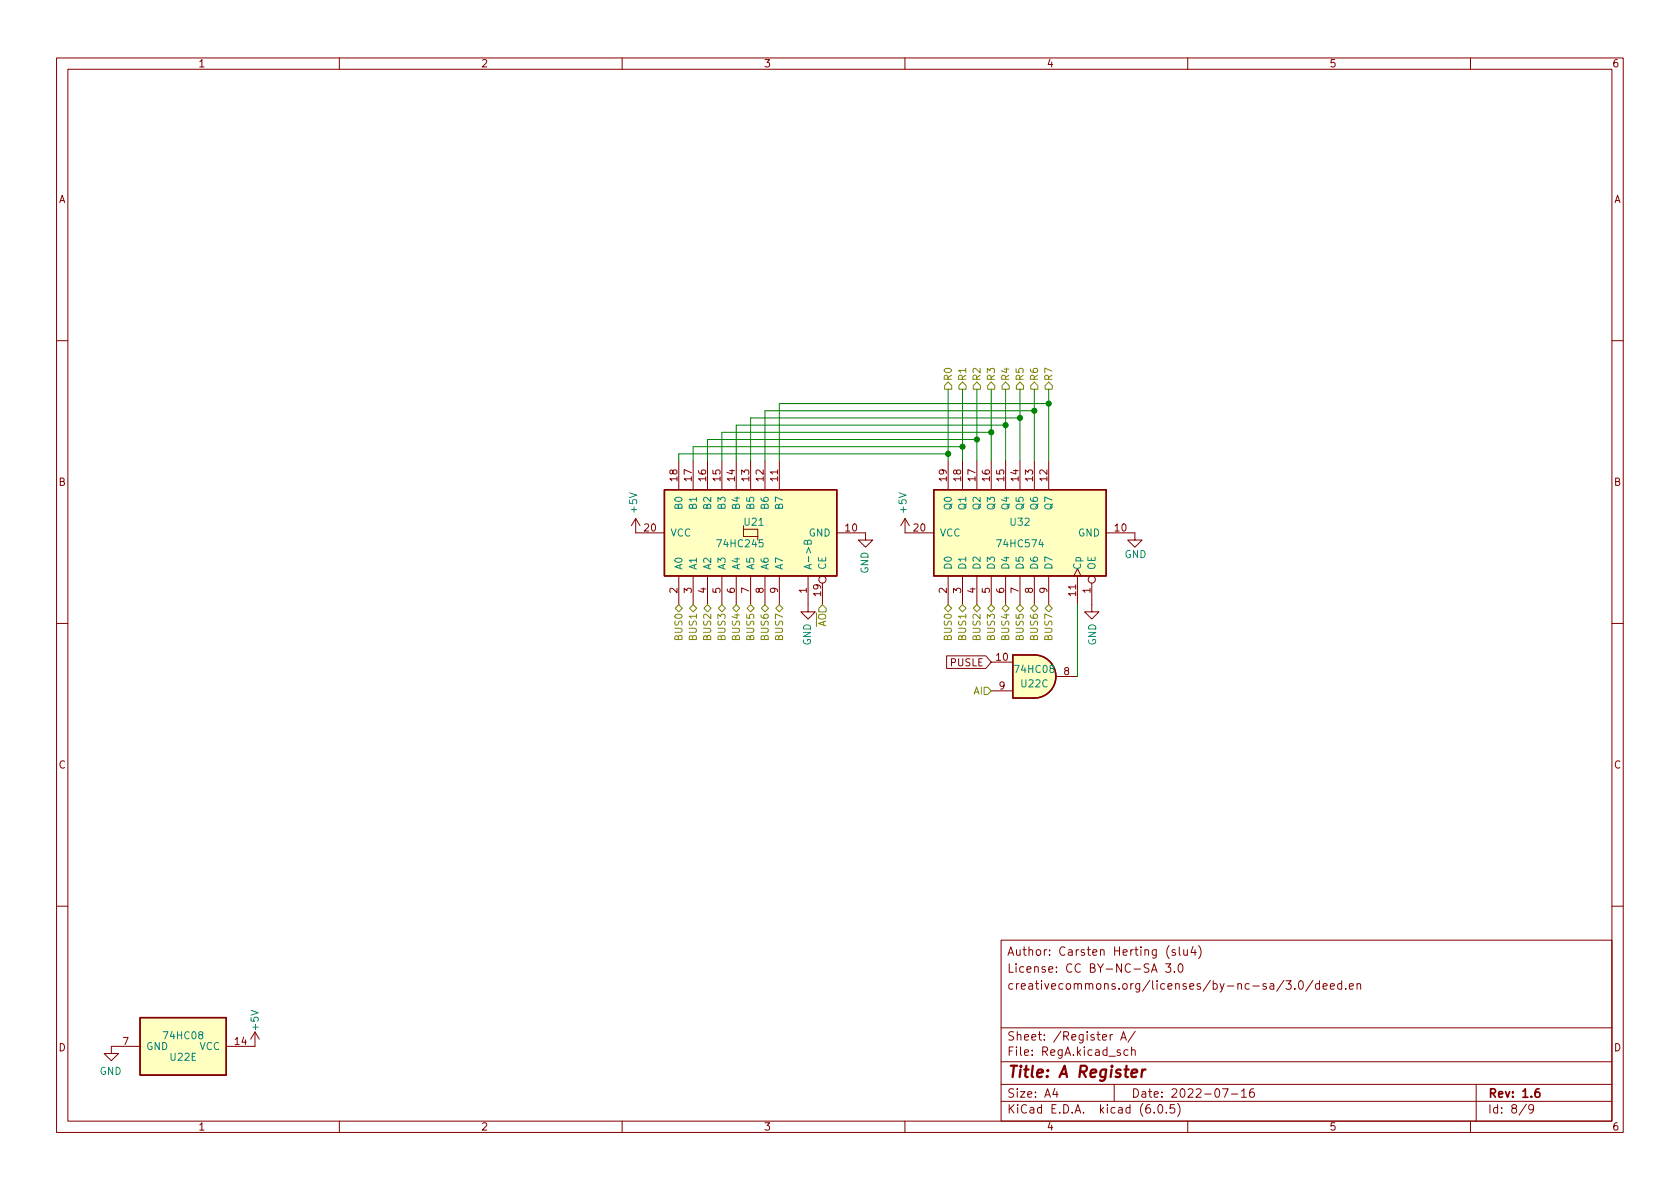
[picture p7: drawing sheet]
<svg xmlns="http://www.w3.org/2000/svg" width="297mm" height="210mm" viewBox="0 0 297 210" stroke-linecap="round" stroke-linejoin="round" font-family="sans-serif">
<g fill="none" stroke="#840000" stroke-width=".18">
<path d="M10 10.2h277v190.1h-277zM12 12.2h273v186.1h-273zM60 10.2v2M110 10.2v2M160 10.2v2M210 10.2v2M260 10.2v2M10 60.2h2M285 60.2h2M112.4 91.7v2.5h5.1M112.4 91.7l.8 1.3M112.4 91.7l-.8 1.3"/>
<path d="M120 81.5v5.1M122.6 81.5v5.1M125.1 81.5v5.1M127.6 81.5v5.1M130.2 81.5v5.1M131.4 93.6v1.3h2.6M131.4 93v.6h2.6v1.9M132.7 81.5v5.1M135.3 81.5v5.1M137.8 81.5v5.1M148 94.2h5v1.3h-1.2l1.2 1.3 1.3-1.3h-1.3M160 91.7v2.5h5.1"/>
<path d="M160 91.7l.8 1.3M160 91.7l-.7 1.3M167.6 81.5v5.1M170.2 81.5v5.1M172.7 81.5v5.1M175.3 81.5v5.1M177.8 81.5v5.1M180.3 81.5v5.1M182.9 81.5v5.1M185.4 81.5v5.1M195.6 94.2h5.1v1.3h-1.3l1.3 1.3 1.2-1.3h-1.2M10 110.2h2"/>
<path d="M120 101.8v5.1M122.6 101.8v5.1M125.1 101.8v5.1M127.6 101.8v5.1M130.2 101.8v5.1M132.7 101.8v5.1M135.3 101.8v5.1M137.8 101.8v5.1M142.9 101.8v6.4h-1.3l1.3 1.3 1.2-1.3h-1.2M145.4 103.1v3.8M167.4 116h6.9l1 1.1-1 1.1h-6.9zM167.6 101.8v5.1"/>
<path d="M170.2 101.8v5.1M172.7 101.8v5.1M175.3 117.1h3.8M175.3 101.8v5.1M177.8 101.8v5.1M180.3 101.8v5.1M182.9 101.8v5.1M185.4 101.8v5.1M186.7 119.6h3.8M189.9 101.8l.6-1.2 .6 1.2M190.5 101.8v5.1M193 103.1v5.1h1.3l-1.3 1.3-1.2-1.3h1.2"/>
<path d="M285 110.2h2M175.3 122.2h3.8M10 160.2h2M177 166.3h108v32h-108zM203.6 171.9l.5-1.5 .5 1.5M203.7 171.5h.7M206.1 170.4h.9l-.5 .6 .4 .1v.7l-.2 .1h-.4l-.2-.1M206.7 167.2a1.72 1.72 0 0 0 0 2.3M207.6 171.8v.1M207.8 168l-.4-.1-.2 .2 .1 .3 .5 .1v.4h-.6M208.5 170.5l.1-.1a.81 .81 0 0 1 .6 .7 .81 .81 0 0 1-.3 .8h-.1a.81 .81 0 0 1-.6-.6 .81 .81 0 0 1 .3-.8zM208.5 167.4v1.3l.2 .2"/>
<path d="M209.3 167.9l.1 1h.3l.2-.1M209.9 167.9v1M210.9 167.4l-.3 1h.9M211.3 167.9v1M211.9 167.2a1.72 1.72 0 0 1 0 2.3M227 173.4l-1.3 1.9M227.4 173.4h.9l-.5 .6 .4 .1v.7l-.2 .1h-.4l-.2-.1M228.9 174.8v.1M229.7 173.6l.2-.2a.81 .81 0 0 1 .6 .7 .81 .81 0 0 1-.3 .8h-.1a.81 .81 0 0 1-.4-1.3zM232.1 173.4l-1.2 1.9M233.3 174l-.4-.1-.3 .3v.4l.1 .3h.6M233.3 173.4v1.5"/>
<path d="M233.9 174.4l.7-.1v-.3l-.5-.1-.2 .2 .1 .8h.6M235.2 174.4l.7-.1v-.3l-.5-.1-.2 .2 .1 .8h.6M237.2 174l-.4-.1-.3 .3v.4l.1 .3h.6M237.2 173.4v1.5M237.9 174.8v.1M238.6 174.4l.7-.1-.1-.3-.4-.1-.2 .2v.8h.6M239.9 174.1l.2-.2 .4 .1 .1 .9M239.9 173.9v1M285 160.2h2M24.8 185h-5.1v1.3h-1.3l1.3 1.3 1.3-1.3h-1.3M45.1 182.5v2.5h-5.1M45.1 182.5l.7 1.3"/>
<path d="M45.1 182.5l-.8 1.3M60 198.3v2M110 198.3v2M160 198.3v2M177 194.8h108M177 191.8h108M177 187.8h108M177 181.8h108M186.5 192.5l-.4 1h1M186.9 193v1M196.7 182.9l-.3 .1-.1 .2M197 191.8v3"/>
<path d="M198.1 183.9l.5-1.5 .5 1.5M198.3 183.5h.7M199.4 185.7l-.4-.1-.3 .3v.4l.2 .3h.5M200.1 185.8l.2-.2 .3 .1 .1 .9M200.1 185.1v1.5M200.7 182.4l-1.3 1.9M204.1 196.7v.1M204.9 195.4l.2-.1a.81 .81 0 0 1 .6 .7 .81 .81 0 0 1-.3 .8h-.2a.81 .81 0 0 1-.6-.6 .81 .81 0 0 1 .3-.8zM206.2 196.7v.1M207.6 195.3h-.7v.7l.2-.1 .5 .1 .1 .2-.1 .5-.2 .1-.5-.1M208.2 195.1a1.72 1.72 0 0 1 0 2.3M210 198.3v2"/>
<path d="M216.1 192.5h1l-.6 1.5M217.7 193.5h1.2M219.5 193l.4-.5v1.5M219.5 194h.9M221.6 192.5a.59 .59 0 0 0-.7 .7v.5l.2 .3h.4l.2-.1 .1-.5-.2-.2-.4-.1-.3 .3M260 198.3v2M261 191.8v6.5M269.9 195.3l-1.3 1.9M271.2 196l-.3 .3h-.3l-.3-.3 .1-.6 .5-.1 .2 .2a.99 .99 0 0 1-.4 1.3h-.3"/>
<circle cx="145.4" cy="102.5" r=".63"/>
<circle cx="193" cy="102.5" r=".63"/>
</g>
<path d="M272.1 192.5a.59 .59 0 0 0-.7 .7v.5l.2 .3h.4l.2-.1 .1-.5-.2-.2-.4-.1-.3 .3" fill="none" stroke="#840000" stroke-width=".3"/>
<path d="M200.1 189.8l.9-.2v-.4l-.2-.1-.6 .1-.2 1 .3 .3 .6-.1M202 189.1l-.2 1.4M202.5 189.1l-.4 .1-.2 .3" fill="none" stroke="#840000" stroke-width=".4"/>
<g fill="#ffffc2" stroke="#ffffc2" stroke-width=".18">
<path d="M24.8 180h15.2v10.1h-15.2z"/>
<path d="M117.5 86.6h30.5v15.2h-30.5z"/>
<path d="M182.9 115.8a3.8 3.8 0 0 1 3.8 3.8 3.8 3.8 0 0 1-3.8 3.8z"/>
<path d="M179.1 115.8h3.8v7.6h-3.8z"/>
<path d="M165.1 86.6h30.5v15.2h-30.5z"/>
</g>
<path d="M117.5 86.6h30.5v15.2h-30.5zM165.1 86.6h30.5v15.2h-30.5zM179.1 115.8h3.8a3.8 3.8 0 0 1 3.8 3.8 3.8 3.8 0 0 1-3.8 3.8h-3.8zM24.8 180h15.2v10.1h-15.2z" fill="none" stroke="#840000" stroke-width=".25"/>
<path d="M142.8 95.8l.2-.3 .3 .1 .1 .1v.5h-1.2l.1-.6h.2l.2 .1 .1 .5" fill="none" stroke="#008484" stroke-width=".18"/>
<g fill="none" stroke="#848400" stroke-width=".18">
<path d="M167.6 67.6l.7 .6v.6h-1.3v-.6zM169.5 68.2l.7-.6 .6 .6v.6h-1.3zM172.1 68.2l.6-.6 .7 .6v.6h-1.3zM175.3 67.6l.6 .6v.6h-1.3v-.6zM177.8 67.6l.6 .6v.6h-1.2v-.6zM180.3 67.6l.7 .6v.6h-1.3v-.6zM182.9 67.6l.6 .6v.6h-1.3v-.6zM185.4 67.6l.7 .6v.6h-1.3v-.6zM119.4 107.6l.6-.7 .6 .7-.6 .6zM121.9 107.6l.7-.7 .6 .7-.6 .6zM124.5 107.6l.6-.7 .6 .7-.6 .6zM127 107.6l.6-.7 .7 .7-.7 .6z"/>
<path d="M129.5 107.6l.7-.7 .6 .7-.6 .6zM132.1 107.6l.6-.7 .6 .7-.6 .6zM134.6 107.6l.7-.7 .6 .7-.6 .6zM137.2 107.6l.6-.7 .6 .7-.6 .6zM145.4 106.9l.6 .7v.6h-1.2v-.6zM167 107.6l.6-.7 .7 .7-.7 .6zM169.5 107.6l.7-.7 .6 .7-.6 .6zM172.1 107.6l.6-.7 .7 .7-.7 .6zM174.6 107.6l.7-.7 .6 .7-.6 .6zM177.2 107.6l.6-.7 .6 .7-.6 .6zM179.7 107.6l.6-.7 .7 .7-.7 .6zM182.2 107.6l.7-.7 .6 .7-.6 .6z"/>
<path d="M184.8 107.6l.6-.7 .7 .7-.7 .6zM174 121.5h.6l.7 .7-.7 .6h-.6z"/>
</g>
<g fill="none" stroke="#008400" stroke-width=".18">
<path d="M167.6 68.8v12.7M170.2 68.8v12.7M170.2 79h-47.6v2.5M172.7 68.8v12.7M172.7 77.7h-47.6v3.8M175.3 68.8v12.7M175.3 76.4h-47.7v5.1M177.8 75.2h-47.6v6.3M177.8 68.8v12.7M180.3 73.9h-47.6v7.6M180.3 68.8v12.7M182.9 68.8v12.7"/>
<path d="M182.9 72.6h-47.6v8.9M185.4 68.8v12.7M185.4 71.4h-47.6v10.1M167.6 80.3h-47.6v1.2M190.5 106.9v12.7"/>
</g>
<g fill="#008400" stroke="#008400" stroke-width=".18">
<circle cx="172.7" cy="77.7" r=".46"/>
<circle cx="175.3" cy="76.4" r=".46"/>
<circle cx="170.2" cy="79" r=".46"/>
<circle cx="167.6" cy="80.3" r=".46"/>
<circle cx="185.4" cy="71.4" r=".46"/>
<circle cx="180.3" cy="73.9" r=".46"/>
<circle cx="182.9" cy="72.6" r=".46"/>
<circle cx="177.8" cy="75.2" r=".46"/>
</g>
<text font-size="2.8" fill="#840000" x="178" y="190.6">Title: A Register</text>
<g font-size="2.1" fill="#840000">
<text x="178" y="172">License: CC BY-NC-SA 3.0</text>
<text x="178" y="169">Author: Carsten Herting (slu4)</text>
<text x="178" y="175">creativecommons.org/licenses/by-nc-sa/3.0/deed.en</text>
<text x="178" y="184">Sheet: /Register A/</text>
<text x="178" y="186.7">File: RegA.kicad_sch</text>
<text x="178" y="196.9">KiCad E.D.A. kicad (6.0.5)</text>
<text x="178" y="194.1">Size: A4</text>
<text x="200" y="194.1">Date: 2022-07-16</text>
<text x="263" y="194.1">Rev: 1.6</text>
<text x="263" y="196.9">Id: 8/9</text>
</g>
<g font-size="1.8" fill="#840000">
<text x="35" y="11.9">1</text>
<text x="85" y="11.9">2</text>
<text x="135" y="11.9">3</text>
<text x="185" y="11.9">4</text>
<text x="235" y="11.9">5</text>
<text x="285" y="11.9">6</text>
<text x="10.3" y="35.9">A</text>
<text x="285.3" y="35.9">A</text>
<text x="10.3" y="85.9">B</text>
<text x="119.8" y="85.1" transform="rotate(-90 119.8 85.1)">18</text>
<text x="122.3" y="85.1" transform="rotate(-90 122.3 85.1)">17</text>
<text x="124.8" y="85.1" transform="rotate(-90 124.8 85.1)">16</text>
<text x="127.4" y="85.1" transform="rotate(-90 127.4 85.1)">15</text>
<text x="129.9" y="85.1" transform="rotate(-90 129.9 85.1)">14</text>
<text x="132.5" y="85.1" transform="rotate(-90 132.5 85.1)">13</text>
<text x="135" y="85.1" transform="rotate(-90 135 85.1)">12</text>
<text x="137.5" y="85.1" transform="rotate(-90 137.5 85.1)">11</text>
<text x="167.4" y="85.1" transform="rotate(-90 167.4 85.1)">19</text>
<text x="169.9" y="85.1" transform="rotate(-90 169.9 85.1)">18</text>
<text x="172.5" y="85.1" transform="rotate(-90 172.5 85.1)">17</text>
<text x="175" y="85.1" transform="rotate(-90 175 85.1)">16</text>
<text x="177.5" y="85.1" transform="rotate(-90 177.5 85.1)">15</text>
<text x="180.1" y="85.1" transform="rotate(-90 180.1 85.1)">14</text>
<text x="182.6" y="85.1" transform="rotate(-90 182.6 85.1)">13</text>
<text x="185.2" y="85.1" transform="rotate(-90 185.2 85.1)">12</text>
<text x="285.3" y="85.9">B</text>
<text x="114" y="94">20</text>
<text x="149.5" y="94">10</text>
<text x="161.6" y="94">20</text>
<text x="197.1" y="94">10</text>
<text x="119.8" y="104.9" transform="rotate(-90 119.8 104.9)">2</text>
<text x="122.3" y="104.9" transform="rotate(-90 122.3 104.9)">3</text>
<text x="124.8" y="104.9" transform="rotate(-90 124.8 104.9)">4</text>
<text x="127.4" y="104.9" transform="rotate(-90 127.4 104.9)">5</text>
<text x="129.9" y="104.9" transform="rotate(-90 129.9 104.9)">6</text>
<text x="132.5" y="104.9" transform="rotate(-90 132.5 104.9)">7</text>
<text x="135" y="104.9" transform="rotate(-90 135 104.9)">8</text>
<text x="137.5" y="104.9" transform="rotate(-90 137.5 104.9)">9</text>
<text x="142.6" y="104.9" transform="rotate(-90 142.6 104.9)">1</text>
<text x="145.2" y="105.4" transform="rotate(-90 145.2 105.4)">19</text>
<text x="167.4" y="104.9" transform="rotate(-90 167.4 104.9)">2</text>
<text x="169.9" y="104.9" transform="rotate(-90 169.9 104.9)">3</text>
<text x="172.5" y="104.9" transform="rotate(-90 172.5 104.9)">4</text>
<text x="175" y="104.9" transform="rotate(-90 175 104.9)">5</text>
<text x="177.5" y="104.9" transform="rotate(-90 177.5 104.9)">6</text>
<text x="180.1" y="104.9" transform="rotate(-90 180.1 104.9)">7</text>
<text x="182.6" y="104.9" transform="rotate(-90 182.6 104.9)">8</text>
<text x="185.2" y="104.9" transform="rotate(-90 185.2 104.9)">9</text>
<text x="190.2" y="105.4" transform="rotate(-90 190.2 105.4)">11</text>
<text x="192.8" y="104.9" transform="rotate(-90 192.8 104.9)">1</text>
<text x="168.1" y="117.8">PUSLE</text>
<text x="176.2" y="116.8">10</text>
<text x="188.1" y="119.4">8</text>
<text x="176.7" y="121.9">9</text>
<text x="10.3" y="135.9">C</text>
<text x="285.3" y="135.9">C</text>
<text x="10.3" y="185.9">D</text>
<text x="21.7" y="184.8">7</text>
<text x="41.6" y="184.8">14</text>
<text x="285.3" y="185.9">D</text>
<text x="35" y="199.9">1</text>
<text x="85" y="199.9">2</text>
<text x="135" y="199.9">3</text>
<text x="185" y="199.9">4</text>
<text x="235" y="199.9">5</text>
<text x="285" y="199.9">6</text>
</g>
<g font-size="1.8" fill="#848400">
<text x="168.3" y="67.5" transform="rotate(-90 168.3 67.5)">R0</text>
<text x="170.8" y="67.5" transform="rotate(-90 170.8 67.5)">R1</text>
<text x="173.4" y="67.5" transform="rotate(-90 173.4 67.5)">R2</text>
<text x="175.9" y="67.5" transform="rotate(-90 175.9 67.5)">R3</text>
<text x="178.4" y="67.5" transform="rotate(-90 178.4 67.5)">R4</text>
<text x="181" y="67.5" transform="rotate(-90 181 67.5)">R5</text>
<text x="183.5" y="67.5" transform="rotate(-90 183.5 67.5)">R6</text>
<text x="186.1" y="67.5" transform="rotate(-90 186.1 67.5)">R7</text>
<text x="120.6" y="113" transform="rotate(-90 120.6 113)">BUS0</text>
<text x="123.2" y="113" transform="rotate(-90 123.2 113)">BUS1</text>
<text x="125.7" y="113" transform="rotate(-90 125.7 113)">BUS2</text>
<text x="128.3" y="113" transform="rotate(-90 128.3 113)">BUS3</text>
<text x="130.8" y="113" transform="rotate(-90 130.8 113)">BUS4</text>
<text x="133.3" y="113" transform="rotate(-90 133.3 113)">BUS5</text>
<text x="135.9" y="113" transform="rotate(-90 135.9 113)">BUS6</text>
<text x="138.4" y="113" transform="rotate(-90 138.4 113)">BUS7</text>
<text x="146" y="112.3" transform="rotate(-90 146 112.3)">~{AO}</text>
<text x="168.3" y="113" transform="rotate(-90 168.3 113)">BUS0</text>
<text x="170.8" y="113" transform="rotate(-90 170.8 113)">BUS1</text>
<text x="173.4" y="113" transform="rotate(-90 173.4 113)">BUS2</text>
<text x="175.9" y="113" transform="rotate(-90 175.9 113)">BUS3</text>
<text x="178.4" y="113" transform="rotate(-90 178.4 113)">BUS4</text>
<text x="181" y="113" transform="rotate(-90 181 113)">BUS5</text>
<text x="183.5" y="113" transform="rotate(-90 183.5 113)">BUS6</text>
<text x="186.1" y="113" transform="rotate(-90 186.1 113)">BUS7</text>
<text x="172.1" y="122.8">AI</text>
</g>
<g font-size="1.8" fill="#008484">
<text x="120.6" y="89.9" transform="rotate(-90 120.6 89.9)">B0</text>
<text x="123.2" y="89.9" transform="rotate(-90 123.2 89.9)">B1</text>
<text x="125.7" y="89.9" transform="rotate(-90 125.7 89.9)">B2</text>
<text x="128.3" y="89.9" transform="rotate(-90 128.3 89.9)">B3</text>
<text x="130.8" y="89.9" transform="rotate(-90 130.8 89.9)">B4</text>
<text x="133.3" y="89.9" transform="rotate(-90 133.3 89.9)">B5</text>
<text x="135.9" y="89.9" transform="rotate(-90 135.9 89.9)">B6</text>
<text x="138.4" y="89.9" transform="rotate(-90 138.4 89.9)">B7</text>
<text x="168.3" y="90" transform="rotate(-90 168.3 90)">Q0</text>
<text x="170.8" y="90" transform="rotate(-90 170.8 90)">Q1</text>
<text x="173.4" y="90" transform="rotate(-90 173.4 90)">Q2</text>
<text x="175.9" y="90" transform="rotate(-90 175.9 90)">Q3</text>
<text x="178.4" y="90" transform="rotate(-90 178.4 90)">Q4</text>
<text x="181" y="90" transform="rotate(-90 181 90)">Q5</text>
<text x="183.5" y="90" transform="rotate(-90 183.5 90)">Q6</text>
<text x="186.1" y="90" transform="rotate(-90 186.1 90)">Q7</text>
<text x="112.6" y="90.6" transform="rotate(-90 112.6 90.6)">+5V</text>
<text x="118.5" y="94.9">VCC</text>
<text x="131.7" y="93">U21</text>
<text x="143" y="94.9">GND</text>
<text x="160.3" y="90.6" transform="rotate(-90 160.3 90.6)">+5V</text>
<text x="166.1" y="94.9">VCC</text>
<text x="178.7" y="93">U32</text>
<text x="190.6" y="94.9">GND</text>
<text x="120.6" y="100.8" transform="rotate(-90 120.6 100.8)">A0</text>
<text x="123.2" y="100.8" transform="rotate(-90 123.2 100.8)">A1</text>
<text x="125.7" y="100.8" transform="rotate(-90 125.7 100.8)">A2</text>
<text x="127.1" y="96.8">74HC245</text>
<text x="128.3" y="100.8" transform="rotate(-90 128.3 100.8)">A3</text>
<text x="130.8" y="100.8" transform="rotate(-90 130.8 100.8)">A4</text>
<text x="133.3" y="100.8" transform="rotate(-90 133.3 100.8)">A5</text>
<text x="135.9" y="100.8" transform="rotate(-90 135.9 100.8)">A6</text>
<text x="138.4" y="100.8" transform="rotate(-90 138.4 100.8)">A7</text>
<text x="143.5" y="100.8" transform="rotate(-90 143.5 100.8)">A-&gt;B</text>
<text x="146" y="100.8" transform="rotate(-90 146 100.8)">CE</text>
<text x="153.5" y="101.5" transform="rotate(-90 153.5 101.5)">GND</text>
<text x="168.3" y="100.8" transform="rotate(-90 168.3 100.8)">D0</text>
<text x="170.8" y="100.8" transform="rotate(-90 170.8 100.8)">D1</text>
<text x="173.4" y="100.8" transform="rotate(-90 173.4 100.8)">D2</text>
<text x="175.9" y="100.8" transform="rotate(-90 175.9 100.8)">D3</text>
<text x="176.6" y="96.8">74HC574</text>
<text x="178.4" y="100.8" transform="rotate(-90 178.4 100.8)">D4</text>
<text x="181" y="100.8" transform="rotate(-90 181 100.8)">D5</text>
<text x="183.5" y="100.8" transform="rotate(-90 183.5 100.8)">D6</text>
<text x="186.1" y="100.8" transform="rotate(-90 186.1 100.8)">D7</text>
<text x="191.1" y="100.8" transform="rotate(-90 191.1 100.8)">Cp</text>
<text x="193.7" y="100.8" transform="rotate(-90 193.7 100.8)">OE</text>
<text x="198.8" y="98.7">GND</text>
<text x="143.4" y="114.2" transform="rotate(-90 143.4 114.2)">GND</text>
<text x="179.6" y="119">74HC08</text>
<text x="193.8" y="114.2" transform="rotate(-90 193.8 114.2)">GND</text>
<text x="180.6" y="121.5">U22C</text>
<text x="25.8" y="185.7">GND</text>
<text x="29.1" y="183.8">74HC08</text>
<text x="35.3" y="185.7">VCC</text>
<text x="45.7" y="182.1" transform="rotate(-90 45.7 182.1)">+5V</text>
<text x="17.6" y="190.1">GND</text>
<text x="30.2" y="187.6">U22E</text>
</g>
</svg>
